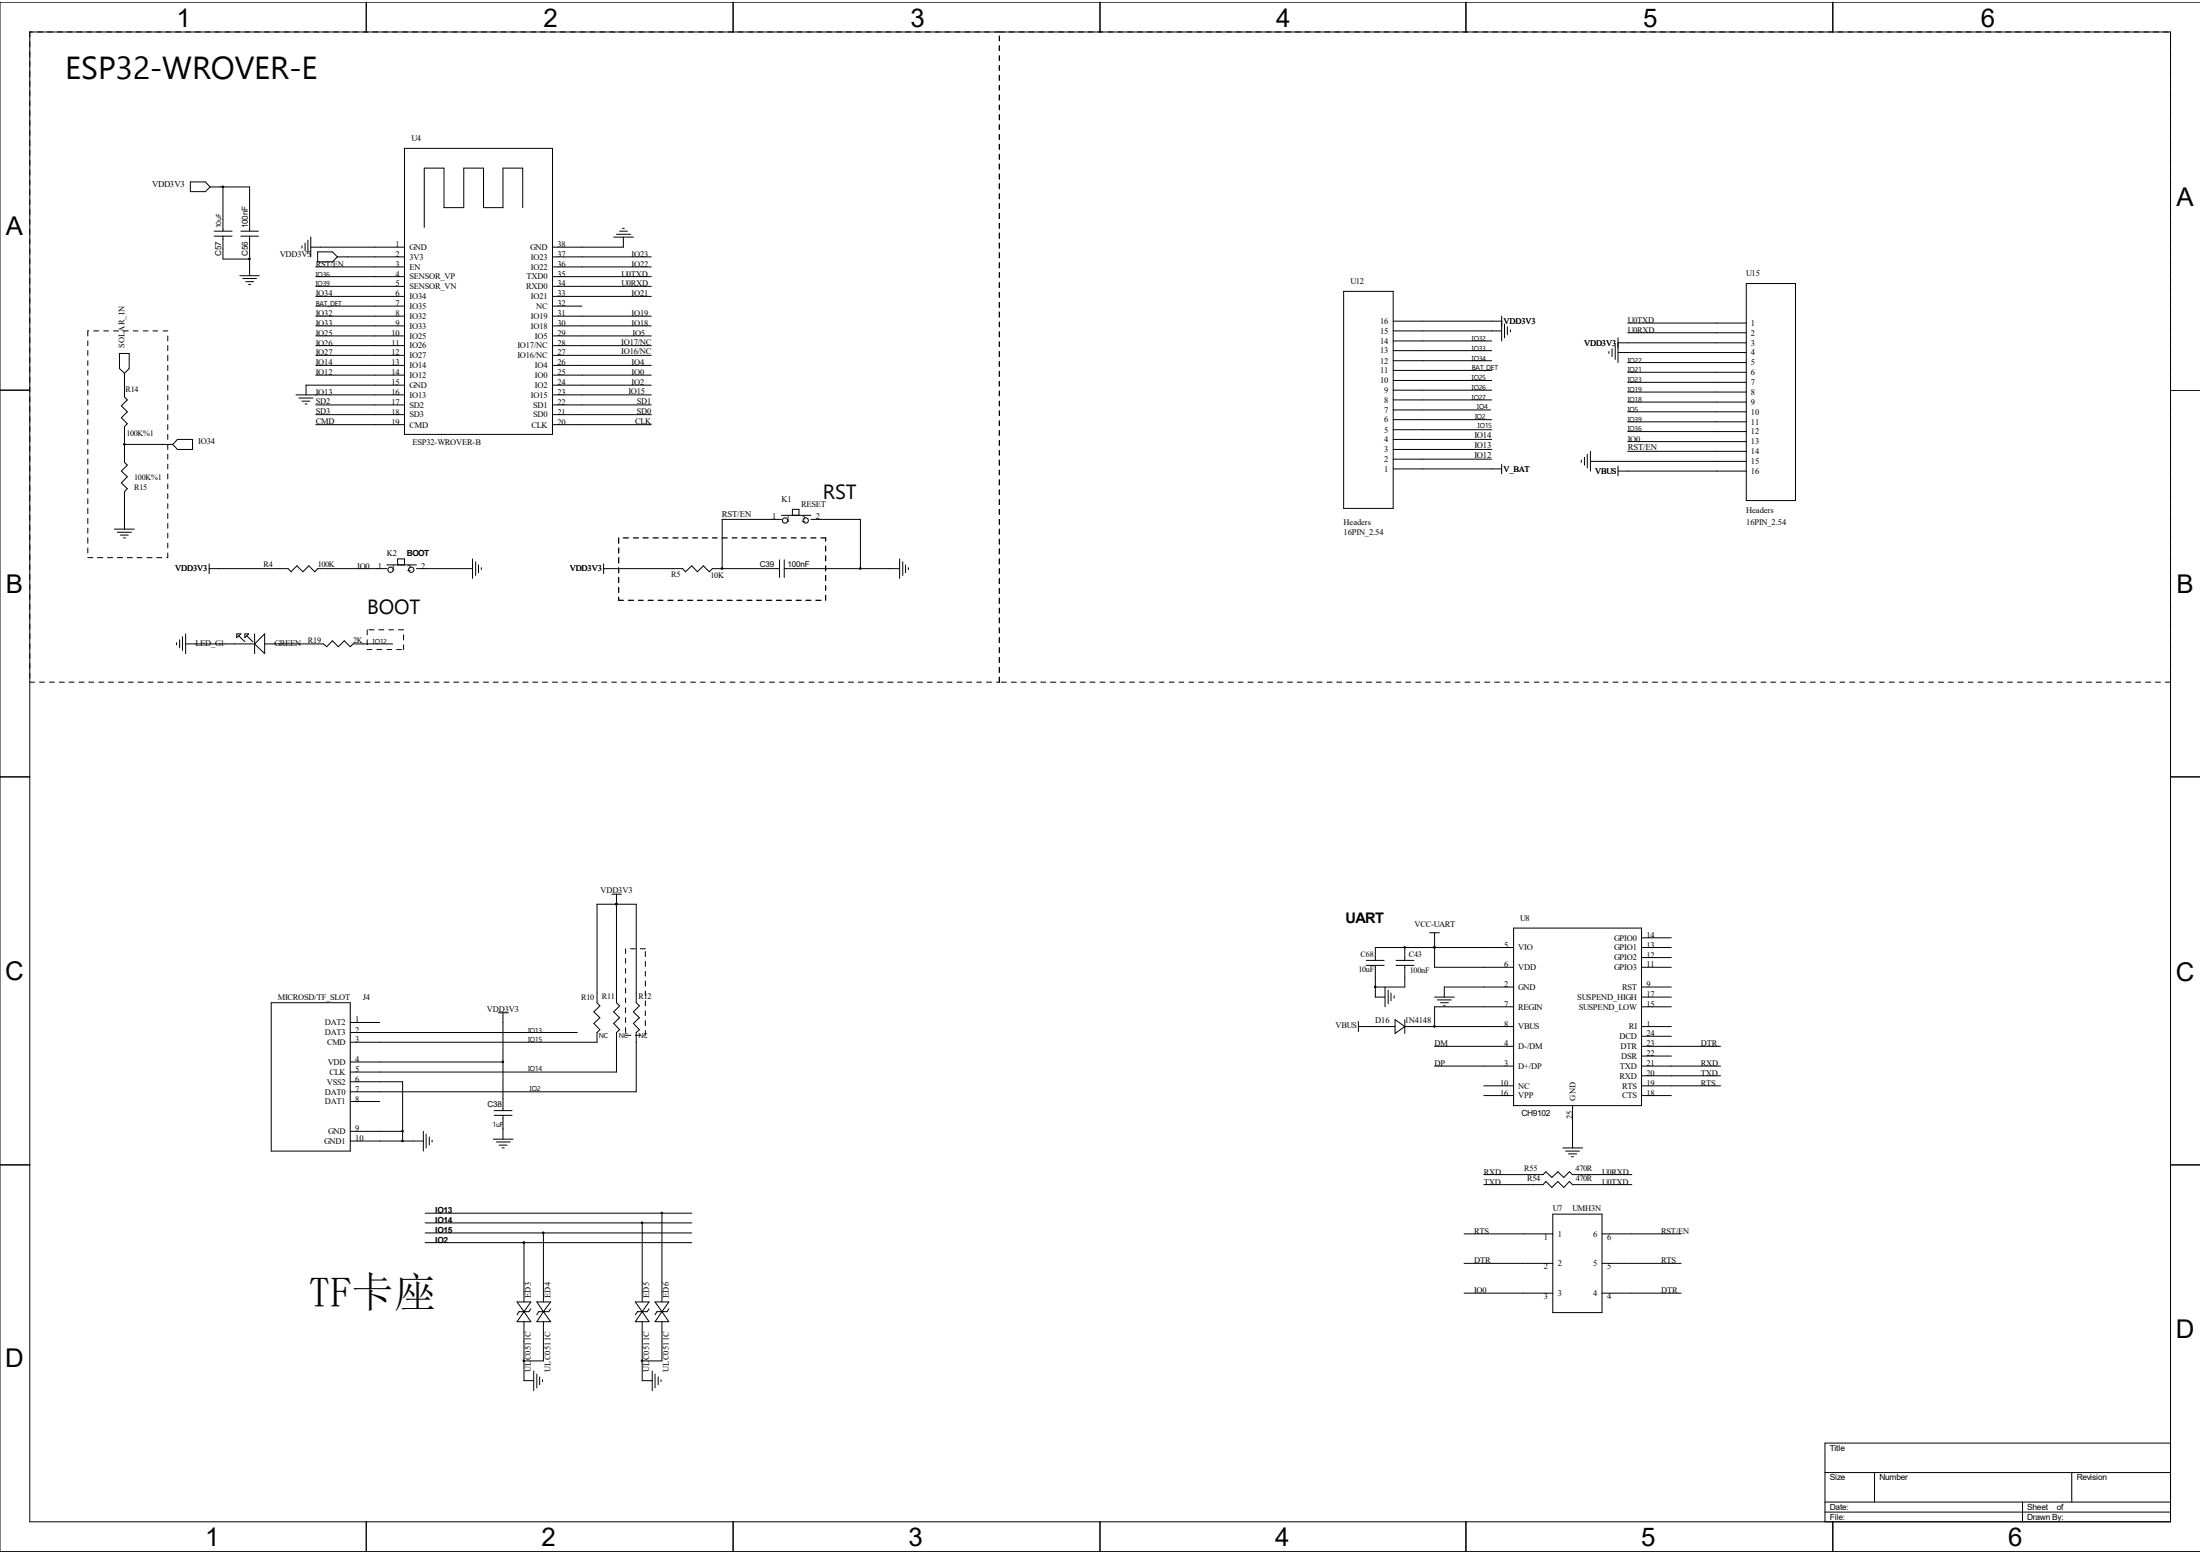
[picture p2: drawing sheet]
<svg xmlns="http://www.w3.org/2000/svg" width="297mm" height="210mm" viewBox="0 0 297 210" stroke-linecap="round" stroke-linejoin="round" font-family="sans-serif">
<g fill="none" stroke="#000" stroke-width=".14">
<path d="M4 4.3h289v201.1h-289zM49.4 .3v4M99 .3v4M134.9 4.9v.6M134.9 6.2v.6M134.9 7.5v.7M134.9 8.8v.7M134.9 10.2v.6M134.9 11.5v.6M134.9 12.8v.7M134.9 14.2v.6M134.9 15.5v.7"/>
<path d="M134.9 16.8v.7M134.9 18.2v.6M134.9 19.5v.7M148.5 .3v4M197.9 .3v4M247.4 .3v4M297 .3h-297v209.1h297M25.7 24.6h2l.7 .6-.7 .7h-2zM28.4 25.2h5.3v6M28.9 31.9h2.4M28.9 31.2h2.4M30.1 25.2h.1"/>
<path d="M30.1 25.2v6M30.1 31.9v3.1h3.6M32.4 37.2h2.6M32.5 31.9h2.4M32.5 31.2h2.4M32.8 37.6h1.8M33.2 38h1M33.6 38.4h.2M33.7 31.9v5.3M40.8 33.2v.3M41.2 32.8v1.1M41.6 32.4v1.8"/>
<path d="M42 33.4h12.6M42 32v2.7M42.6 36h12M42.6 37.3h12M42.6 38.7h12M42.9 34h2l.7 .7-.7 .6h-2zM45.6 34.7h9M54.6 20h20v38.6h-20zM70.6 28v-5.3h-2.7v5.3h-2.6v-5.3h-2.7v5.3h-2.7v-5.3h-2.6v8M74.6 34.7h13.3M74.6 36h13.3M74.6 37.3h13.3"/>
<path d="M74.6 38.7h13.3M82.8 32h2.7M83.2 31.6h1.9M83.7 31.2h1M84 30.8h.3M84.2 32v1.4h-9.6M134.9 20.8v.7M134.9 22.1v.7M134.9 23.5v.7M134.9 24.8v.7M134.9 26.2v.6M134.9 27.5v.7"/>
<path d="M134.9 28.8v.7M134.9 30.1v.7M134.9 31.5v.7M134.9 32.8v.7M134.9 34.1v.7M134.9 35.5v.7M134.9 36.8v.7M134.9 38.1v.7M134.9 39.5v.6M181.4 39.3h6.7v29.3h-6.7zM235.8 38.3h6.6v29.3h-6.6zM0 52.7h4"/>
<path d="M11.9 46v.7M11.9 47.3v.7M11.9 48.7v.6M11.9 50v.6M11.9 51.4v.6M11.9 52.7v.6M11.9 54v.7M11.9 55.3v.7M11.9 56.6v.7M11.9 58v.6M11.9 59.3v.7M12 44.7h-.1v.6"/>
<path d="M12.7 44.7h.6M14 44.7h.6M15.3 44.7h.7M16.1 47.7h1.3v2l-.6 .7-.7-.7zM16.7 44.7h.6M16.8 50.4v3.2l.4 .4-.8 .8 .8 .8-.8 .8 .8 .8-.4 .4v4.8l.4 .4-.8 .8 .8 .7-.8 .9 .8 .8-.4 .4v5M16.8 60h6.5M18 44.7h.6M19.3 44.7h.7M20.7 44.7h.6M22 44.7h.6M22.6 45.3v.7"/>
<path d="M22.6 46.7v.6M22.6 48v.7M22.6 49.3v.7M22.6 50.6v.8M22.6 52v.7M22.6 53.3v.7M22.6 54.7v.6M22.6 56v.6M22.6 57.3v.7M22.6 58.6v.7M22.6 60v.7M24 59.3h2v1.4h-2l-.7-.7z"/>
<path d="M40 53.3h14.6M40.3 53.7h1.9M40.8 54.1h1M41.2 54.5h.2M42.6 40h12M42.6 41.3h12M42.6 42.7h12M42.6 44h12M42.6 45.3h12M42.6 46.7h12M42.6 48h12M42.6 49.3h12"/>
<path d="M42.6 50.6h12M42.6 54.7h12M42.6 56h12M42.6 57.3h12M54.6 52h-13.3v1.3M74.6 40h13.3M74.6 41.3h4M74.6 42.7h13.3M74.6 44h13.3M74.6 45.3h13.3M74.6 46.7h13.3M74.6 48h13.3"/>
<path d="M74.6 49.3h13.3M74.6 50.6h13.3M74.6 52h13.3M74.6 53.3h13.3M74.6 54.7h13.3M74.6 56h13.3M74.6 57.3h13.3M134.9 40.8v.7M134.9 42.1v.7M134.9 43.5v.6M134.9 44.8v.7M134.9 46.1v.7"/>
<path d="M134.9 47.5v.6M134.9 48.8v.6M134.9 50.1v.7M134.9 51.5v.6M134.9 52.8v.6M134.9 54.1v.7M134.9 55.5v.6M134.9 56.8v.6M134.9 58.1v.7M134.9 59.4v.7M188.1 52.7h13.3M188.1 44.7h14.6"/>
<path d="M188.1 59.3h13.3M188.1 58h13.3M188.1 56.6h13.3M188.1 55.3h13.2M188.1 54h13.3M188.1 51.4h13.3M188.1 50h13.3M188.1 48.7h13.3M188.1 47.3h13.3M188.1 46h13.3M188.1 43.3h14.6M202.7 42.7v3.3"/>
<path d="M203.1 43.7v1.9M203.5 44.1v1.1M203.9 44.5v.3M217.2 47.5v.2M217.6 47.1v1M218.1 46.7v1.8M218.4 46.3h17.4M218.4 47.6h17.4M218.4 45.6v3.3M219.8 43.6h16M219.8 44.9h16M219.8 48.9h16"/>
<path d="M219.8 50.2h16M219.8 51.6h16M219.8 52.9h16M219.8 54.3h16M219.8 55.6h16M219.8 56.9h16M219.8 58.3h16M219.8 59.6h16M293 52.7h4M11.9 60.7v.6M11.9 62v.7M11.9 63.3v.7"/>
<path d="M11.9 64.6v.7M11.9 66v.6M11.9 67.3v.7M11.9 68.6v.7M11.9 70v.7M11.9 71.3v.7M11.9 72.6v.7M11.9 74v.6M11.9 75.3h.6M13.2 75.3h.7M14.5 75.3h.7M15.5 71.4h2.6"/>
<path d="M15.8 75.3h.8M15.8 71.8h1.9M16.3 72.2h1M16.7 72.6h.2M17.2 75.3h.7M18.5 75.3h.7M19.9 75.3h.6M21.2 75.3h.6M22.6 74.6v.7h-.1M22.6 61.3v.7M22.6 62.7v.6M22.6 64v.6"/>
<path d="M22.6 65.3v.7M22.6 66.6v.7M22.6 68v.6M22.6 69.3v.7M22.6 70.7v.6M22.6 72v.6M22.6 73.3v.7M28.2 76.8h10.7l.4 .4 .8-.8 .8 .8 .8-.8 .8 .8 .4-.4h9.3M28.2 76.1v1.3M52.2 76.2h4M53.7 76.2v-.8h.9v.8M56.2 76.8h7.6"/>
<path d="M63.8 75.4v2.7M64.2 75.8v1.9M64.6 76.2v1.1M65 76.6v.3M81.5 76.8h10.7l.3 .4 .9-.8 .7 .8 .9-.8 .8 .8 .4-.4h9M81.5 76.1v1.3M97.5 76.8h.1M105.2 75.6v2.3M105.5 69.6h4M105.5 70.1h-8v6.7M105.9 76.8h15.6M105.9 75.6v2.3"/>
<path d="M107 69.6v-.9h.9v.9M109.5 70.1h6.7v6.7M121.5 75.4v2.7M121.9 75.8v1.9M122.3 76.2v1.1M122.6 76.6v.3M134.9 60.8v.6M134.9 62.1v.7M134.9 63.5v.6M134.9 64.8v.6M134.9 66.1v.7M134.9 67.4v.7"/>
<path d="M134.9 68.7v.7M134.9 70.1v.7M134.9 71.4v.7M134.9 72.8v.6M134.9 74.1v.7M134.9 75.4v.7M134.9 76.8v.6M134.9 78.1v.7M134.9 79.4v.7M188.1 63.3h14.6M188.1 62h13.3M188.1 60.7h13.3"/>
<path d="M202.7 62.7v1.3M213.5 62.1v.3M213.9 61.7v1.1M214.3 61.3v1.9M214.7 62.3h21.1M214.7 60.9v2.7M218.4 63.6h17.4M218.4 62.9v1.3M219.8 60.9h16M4 92.1h.7M5.3 92.1h.7M6.7 92.1h.6"/>
<path d="M8 92.1h.7M9.3 92.1h.7M10.7 92.1h.6M12 92.1h.7M13.3 92.1h.7M14.6 92.1h.7M16 92.1h.7M17.3 92.1h.7M18.6 92.1h.7M20 92.1h.7M21.3 92.1h.7M22.6 92.1h.7"/>
<path d="M23.8 86.7v.3M24 92.1h.6M24.3 86.4v1M24.6 85.9v1.9M25.1 86.9h9.3M25.1 85.6v2.6M25.3 92.1h.7M26.6 92.1h.7M28 92.1h.7M29.3 92.1h.7M30.6 92.1h.7M32 92.1h.6"/>
<path d="M32 85.6h.5l-.5 .5zM32.2 85.8l.9 .8M33.1 85.6h.5l-.5 .5zM33.3 92.1h.7M33.3 85.8l.8 .8M34.4 85.6v2.6M34.6 92.1h.7M35.7 85.6v2.6l-1.3-1.3zM35.7 86.9h8l.4 .4 .8-.8 .8 .8 .8-.8 .8 .8 .4-.4h5.3M36 92.1h.6M37.3 92.1h.7M38.7 92.1h.6"/>
<path d="M40 92.1h.6M41.3 92.1h.7M42.6 92.1h.7M44 92.1h.6M45.3 92.1h.6M46.7 92.1h.6M48 92.1h.6M49.3 92.1h.7M49.6 85v.7M49.6 86.4v.6M49.6 87.7h.6M49.8 85h.7"/>
<path d="M50.6 92.1h.7M50.9 87.7h.7M51.1 85h.7M51.9 92.1h.7M52.2 87.7h.7M52.5 85h.6M53.3 92.1h.6M53.6 87.7h.6M53.8 85h.7M54.5 85.7v.7M54.5 87v.7M54.6 92.1h.7"/>
<path d="M56 92.1h.6M57.3 92.1h.7M58.6 92.1h.7M59.9 92.1h.7M61.3 92.1h.6M62.6 92.1h.7M63.9 92.1h.7M65.3 92.1h.7M66.6 92.1h.7M67.9 92.1h.7M69.3 92.1h.6M70.6 92.1h.7"/>
<path d="M71.9 92.1h.7M73.2 92.1h.7M74.6 92.1h.7M75.9 92.1h.7M77.3 92.1h.6M78.6 92.1h.6M79.9 92.1h.7M81.2 92.1h.7M82.6 92.1h.6M83.9 92.1h.7M85.3 92.1h.6M86.6 92.1h.6"/>
<path d="M87.9 92.1h.7M89.2 92.1h.7M90.6 92.1h.6M91.9 92.1h.6M93.3 92.1h.6M94.6 92.1h.6M95.9 92.1h.7M97.2 92.1h.7M98.6 92.1h.6M99.9 92.1h.6M101.2 92.1h.7M102.6 92.1h.6"/>
<path d="M103.9 92.1h.7M105.2 92.1h.7M106.6 92.1h.6M107.9 92.1h.6M109.2 92.1h.7M110.5 92.1h.7M111.9 92.1h.7M113.2 92.1h.7M114.6 92.1h.6M115.9 92.1h.6M117.2 92.1h.7M118.5 92.1h.7"/>
<path d="M119.8 92.1h.8M121.2 92.1h.7M122.5 92.1h.7M123.9 92.1h.6M125.2 92.1h.7M126.5 92.1h.7M127.8 92.1h.7M129.2 92.1h.7M130.5 92.1h.7M131.9 92.1h.6M133.2 92.1h.7M134.9 91.4v.7h-.4"/>
<path d="M134.9 80.7v.7M134.9 82.1v.7M134.9 83.4v.7M134.9 84.8v.6M134.9 86.1v.6M134.9 87.4v.7M134.9 88.7v.7M134.9 90.1v.7M135.2 92.1h.6M136.5 92.1h.7M137.8 92.1h.7M139.2 92.1h.7"/>
<path d="M140.5 92.1h.7M141.8 92.1h.7M143.2 92.1h.6M144.5 92.1h.7M145.8 92.1h.7M147.2 92.1h.6M148.5 92.1h.7M149.9 92.1h.6M151.2 92.1h.6M152.5 92.1h.7M153.8 92.1h.7M155.2 92.1h.6"/>
<path d="M156.5 92.1h.6M157.9 92.1h.6M159.2 92.1h.6M160.5 92.1h.7M161.8 92.1h.7M163.2 92.1h.6M164.5 92.1h.6M165.8 92.1h.7M167.2 92.1h.6M168.5 92.1h.7M169.8 92.1h.7M171.2 92.1h.6"/>
<path d="M172.5 92.1h.6M173.8 92.1h.7M175.1 92.1h.7M176.5 92.1h.7M177.8 92.1h.7M179.2 92.1h.6M180.5 92.1h.6M181.8 92.1h.7M183.1 92.1h.7M184.4 92.1h.8M185.8 92.1h.7M187.1 92.1h.7"/>
<path d="M188.5 92.1h.6M189.8 92.1h.7M191.1 92.1h.7M192.4 92.1h.7M193.8 92.1h.7M195.1 92.1h.7M196.5 92.1h.6M197.8 92.1h.7M199.1 92.1h.7M200.4 92.1h.7M201.8 92.1h.6M203.1 92.1h.7"/>
<path d="M204.5 92.1h.6M205.8 92.1h.6M207.1 92.1h.7M208.4 92.1h.7M209.8 92.1h.6M211.1 92.1h.7M212.4 92.1h.7M213.8 92.1h.6M215.1 92.1h.7M216.5 92.1h.6M217.8 92.1h.6M219.1 92.1h.7"/>
<path d="M220.4 92.1h.7M221.7 92.1h.7M223.1 92.1h.7M224.4 92.1h.7M225.8 92.1h.6M227.1 92.1h.7M228.4 92.1h.7M229.7 92.1h.7M231.1 92.1h.7M232.4 92.1h.7M233.7 92.1h.7M235.1 92.1h.7"/>
<path d="M236.4 92.1h.7M237.7 92.1h.7M239.1 92.1h.6M240.4 92.1h.7M241.7 92.1h.7M243.1 92.1h.7M244.4 92.1h.7M245.7 92.1h.7M247.1 92.1h.6M248.4 92.1h.6M249.7 92.1h.7M251.1 92.1h.6"/>
<path d="M252.4 92.1h.7M253.7 92.1h.7M255.1 92.1h.6M256.4 92.1h.6M257.7 92.1h.7M259.1 92.1h.6M260.4 92.1h.6M261.7 92.1h.7M263.1 92.1h.6M264.4 92.1h.6M265.7 92.1h.7M267 92.1h.7"/>
<path d="M268.4 92.1h.6M269.7 92.1h.7M271 92.1h.7M272.4 92.1h.6M273.7 92.1h.7M275 92.1h.7M276.4 92.1h.6M277.7 92.1h.7M279 92.1h.7M280.4 92.1h.7M281.7 92.1h.7M283 92.1h.7"/>
<path d="M284.4 92.1h.6M285.7 92.1h.6M287 92.1h.7M288.3 92.1h.7M289.7 92.1h.7M291 92.1h.7M292.4 92.1h.6M0 104.9h4M293 104.9h4M36.6 135.3h10.7v20.1h-10.7zM47.3 139.4h30.6M47.3 138h4"/>
<path d="M67.3 136.7h1.3M67.9 136.7v13.2M82.6 120.7h1.3M83.2 122h.1M83.2 120.7v14.6l.5 .5-.9 .8 .9 .8-.9 .7 .9 .9-.5 .4v5.3h-35.9M84.5 128.1v.6M84.5 129.4v.6M84.5 130.7v.7M84.5 132v.7M84.5 133.3v.7M84.5 134.7v.6M84.5 136v.7"/>
<path d="M84.5 137.4v.6M84.5 138.7v.7M84.5 139.7h.6M85.1 128.1h.7M85.8 139.7h.6M86.4 128.1h.7M87.1 128.4v.7M87.1 129.8v.6M87.1 131.1v.6M87.1 132.4v.7M87.1 133.8v.6M87.1 135.1v.7"/>
<path d="M87.1 136.4v.7M87.1 137.8v.6M87.1 139.1v.6M183.4 138.6h4.9M183.4 137.9v1.3M184.4 129.6h2.5M184.4 130.3h2.5M185.7 130.3v4.3h1.3M187 133.2v2.7M187.4 133.6v1.9M187.8 134v1.1M188.2 134.4v.3"/>
<path d="M188.3 137.6l1.4 1-1.4 .9zM188.5 129.6h2.4M188.5 130.3h2.4M189.7 138.6h.1M189.7 127.9h.1M189.7 130.3v2.9h-4M189.7 138.6h14.6M189.7 127.9v1.7M189.7 137.6v1.9M193 125.9h1.3M193.7 127.9h.1M193.7 125.9v4.7h10.6"/>
<path d="M193.7 134.6h2.6M194.1 135h1.8M194.5 135.3h1M194.9 135.8h.2M204.3 125.3h17.3v23.9h-17.3zM204.3 127.9h-18.6v1.7M204.3 135.9h-10.6v2.7M204.3 133.2h-9.3v1.4M221.6 127.9h4M221.6 135.9h4M221.6 130.6h4M221.6 133.2h4"/>
<path d="M221.6 138.6h4M221.6 126.6h4M221.6 129.2h4M221.6 134.6h4M221.6 139.9h4M0 157.2h4M47.3 140.7h33.3v-1.3l.4-.4-.8-.9 .8-.7-.8-.8 .8-.8-.4-.5v-13.3h5.3v13.3l.4 .5-.8 .8 .8 .8-.8 .7 .8 .9-.4 .4v8h-38.6M47.3 143.3h20.6M47.3 146h7.1v8M47.3 148.7h4M47.3 152.7h7.1M47.3 154h9.8"/>
<path d="M57.1 152.7v2.7M57.5 153.1v1.8M58 153.5v1.1M58.3 153.9v.2M66.6 153.8h2.7M66.7 150.5h2.4M66.7 149.9h2.4M67 154.1h1.9M67.4 154.6h1.1M67.8 154.9h.3M67.9 150.5v3.3M193.7 141.2h10.6"/>
<path d="M193.7 143.9h10.6M200.3 159.9h8l.4-.4 .8 .8 .8-.8 .8 .8 .8-.8 .4 .4h8M200.3 147.9h4M200.3 146.6h4M200.3 158.5h8l.4-.3 .8 .7 .8-.7 .8 .7 .8-.7 .4 .3h8M211 154.9h2.7M211.4 155.4h1.8M211.8 155.7h1.1M212.2 156.1h.2M212.3 149.2v5.7M221.6 141.2h10.7M221.6 143.9h10.7"/>
<path d="M221.6 147.9h4M221.6 142.5h4M221.6 145.2h10.7M221.6 146.6h10.7M293 157.2h4M57.4 166.4h36M57.4 163.7h36M57.4 165.1h36M57.4 167.7h36M69.8 175.7h1.9l-1 1.3zM70.7 177h.1M70.7 177l1 1.4h-1.9z"/>
<path d="M70.7 167.7v8M70.7 178.4v8h1.4M71.7 176.7l-.3 .3h-1.3l-.3 .5M72.5 175.7h1.8l-.9 1.3zM73.4 177h.1M73.4 166.4v9.3M73.4 178.4v5.3h-2.7M73.4 177l.9 1.4h-1.8zM74.3 176.7l-.2 .3h-1.4l-.2 .5M85.8 175.7h1.8l-.9 1.3zM86.7 177h.1M86.7 177l.9 1.4h-1.8z"/>
<path d="M86.7 165.1v10.6M86.7 178.4v8h1.4M87.6 176.7l-.2 .3h-1.3l-.3 .5M88.4 175.7h1.9l-.9 1.3zM89.4 177h.1M89.4 177l.9 1.4h-1.9zM89.4 163.7v12M89.4 178.4v5.3h-2.7M90.3 176.7l-.3 .3h-1.3l-.3 .5M197.7 166.5h11.9M197.7 170.5h11.9M197.7 174.5h11.9"/>
<path d="M209.6 163.9h6.7v13.3h-6.7zM216.3 166.5h10.6M216.3 170.5h10.6M216.3 174.5h10.6M72.1 185v2.7M72.5 185.5v1.8M72.9 185.8v1.1M73.2 186.2v.3M88.1 185v2.7M88.4 185.5v1.8M88.9 185.8v1.1M89.2 186.2v.3"/>
<path d="M246.4 198.8h46.6M253.1 198.8v3.9M279.7 198.8v3.9M293 194.8h-46.6v10.6M49.4 205.4v4M99 205.4v4M148.5 205.4v4M197.9 205.4v4M246.4 204.1h46.6M246.4 202.7h46.6M247.4 205.4v4M273 202.7v2.7"/>
<circle cx="52.7" cy="76.9" r=".36"/>
<circle cx="55.5" cy="76.9" r=".36"/>
<circle cx="106" cy="70.3" r=".36"/>
<circle cx="108.8" cy="70.3" r=".36"/>
</g>
<g fill="none" stroke="#000" stroke-width=".17">
<path d="M83.5 72.6v.7M83.5 74v.6M83.5 75.3v.7M83.5 76.6v.7M83.5 77.9v.7M83.5 79.3v.7M84.2 72.6h.6M85.5 72.6h.7M86.8 72.6h.7M88.2 72.6h.7M89.5 72.6h.7M90.8 72.6h.7"/>
<path d="M92.2 72.6h.6M93.5 72.6h.6M94.8 72.6h.7M96.2 72.6h.6M97.5 72.6h.7M98.8 72.6h.7M100.2 72.6h.6M101.5 72.6h.7M102.8 72.6h.7M104.2 72.6h.6M105.5 72.6h.6M106.8 72.6h.7"/>
<path d="M108.2 72.6h.6M109.5 72.6h.7M110.8 72.6h.7v.4M111.5 73.7v.7M111.5 75v.7M111.5 76.4v.6M111.5 77.7v.7M111.5 79v.7M83.5 80.6v.4h.7M84.8 81h.7M86.2 81h.6M87.5 81h.7"/>
<path d="M88.9 81h.6M90.2 81h.6M91.5 81h.7M92.8 81h.7M94.1 81h.7M95.5 81h.7M96.8 81h.7M98.2 81h.6M99.5 81h.7M100.8 81h.7M102.2 81h.6M103.5 81h.7"/>
<path d="M104.8 81h.7M106.1 81h.7M107.5 81h.7M108.8 81h.7M110.2 81h.6M111.5 80.3v.7"/>
</g>
<g fill="#000" stroke="#000" stroke-width=".14">
<circle cx="30.1" cy="25.2" r=".11"/>
<circle cx="33.7" cy="34.9" r=".11"/>
<circle cx="16.8" cy="60" r=".11"/>
<circle cx="97.5" cy="76.7" r=".11"/>
<circle cx="116.1" cy="76.7" r=".11"/>
<circle cx="83.2" cy="122" r=".11"/>
<circle cx="185.7" cy="133.2" r=".11"/>
<circle cx="189.6" cy="127.9" r=".11"/>
<circle cx="193.7" cy="138.5" r=".11"/>
<circle cx="193.7" cy="127.9" r=".11"/>
<circle cx="54.3" cy="152.7" r=".11"/>
<circle cx="54.3" cy="154" r=".11"/>
<circle cx="67.9" cy="143.3" r=".11"/>
<circle cx="70.7" cy="167.7" r=".11"/>
<circle cx="73.3" cy="166.4" r=".11"/>
<circle cx="86.7" cy="165" r=".11"/>
<circle cx="89.3" cy="163.7" r=".11"/>
<circle cx="70.7" cy="183.7" r=".11"/>
<circle cx="86.7" cy="183.7" r=".11"/>
</g>
<text font-size="5.7" x="41.7" y="176.4">TF卡座</text>
<text font-size="4.3" x="8.8" y="10.7">ESP32-WROVER-E</text>
<g font-size="3.5">
<text x="23.8" y="3.6">1</text>
<text x="73.4" y="3.6">2</text>
<text x="122.9" y="3.6">3</text>
<text x="172.3" y="3.6">4</text>
<text x="221.8" y="3.6">5</text>
<text x="267.4" y="3.6">6</text>
<text x="293.8" y="27.8">A</text>
<text x=".8" y="31.7">A</text>
<text x=".8" y="80.1">B</text>
<text x="293.8" y="80.1">B</text>
<text x=".7" y="132.2">C</text>
<text x="293.8" y="132.4">C</text>
<text x=".7" y="184.6">D</text>
<text x="293.8" y="180.6">D</text>
<text x="27.7" y="208.7">1</text>
<text x="73.1" y="208.7">2</text>
<text x="122.6" y="208.7">3</text>
<text x="172.2" y="208.7">4</text>
<text x="221.6" y="208.7">5</text>
<text x="271.1" y="208.7">6</text>
</g>
<g font-size="2.8">
<text x="111.1" y="67.3">RST</text>
<text x="49.6" y="82.9">BOOT</text>
</g>
<text font-size="2" x="181.7" y="124.5">UART</text>
<g font-size="1.2">
<text x="20.5" y="25.2">VDD3V3</text>
<text x="199.1" y="59.2">IO14</text>
<text x="199.1" y="60.5">IO13</text>
<text x="199.1" y="61.8">IO12</text>
<text x="219.8" y="60.8">RST/EN</text>
<text x="97.5" y="69.8">RST/EN</text>
</g>
<g font-size="1.1">
<text x="55.5" y="19.1">U4</text>
<text x="29.8" y="34.5" transform="rotate(-90 29.8 34.5)">C57</text>
<text x="33.4" y="34.5" transform="rotate(-90 33.4 34.5)">C56</text>
<text x="33.4" y="30.8" transform="rotate(-90 33.4 30.8)">100nF</text>
<text x="37.8" y="34.7">VDD3V3</text>
<text x="53.4" y="33.4">1</text>
<text x="53.4" y="34.7">2</text>
<text x="55.3" y="33.7">GND</text>
<text x="55.3" y="35.1">3V3</text>
<text x="71.6" y="33.7">GND</text>
<text x="71.7" y="35.1">IO23</text>
<text x="75.3" y="33.4">38</text>
<text x="75.3" y="34.7">37</text>
<text x="85.3" y="34.7">IO23</text>
<text x="42.6" y="40">IO34</text>
<text x="42.6" y="36">RST/EN</text>
<text x="53.4" y="36">3</text>
<text x="53.4" y="37.3">4</text>
<text x="53.4" y="38.7">5</text>
<text x="53.4" y="40">6</text>
<text x="53.4" y="41.3">7</text>
<text x="55.3" y="36.4">EN</text>
<text x="55.3" y="37.7">SENSOR_VP</text>
<text x="55.3" y="39">SENSOR_VN</text>
<text x="55.3" y="40.4">IO34</text>
<text x="55.3" y="41.7">IO35</text>
<text x="71" y="39">RXD0</text>
<text x="71.1" y="37.7">TXD0</text>
<text x="71.7" y="36.4">IO22</text>
<text x="71.7" y="40.4">IO21</text>
<text x="72.4" y="41.7">NC</text>
<text x="75.3" y="36">36</text>
<text x="75.3" y="37.3">35</text>
<text x="75.3" y="38.7">34</text>
<text x="75.3" y="40">33</text>
<text x="75.3" y="41.3">32</text>
<text x="83.9" y="38.7">U0RXD</text>
<text x="83.9" y="37.3">U0TXD</text>
<text x="85.3" y="40">IO21</text>
<text x="85.3" y="36">IO22</text>
<text x="182.3" y="38.4">U12</text>
<text x="235.8" y="37.2">U15</text>
<text x="16.8" y="46.9" transform="rotate(-90 16.8 46.9)">SOLAR_IN</text>
<text x="42.6" y="42.7">IO32</text>
<text x="42.6" y="44">IO33</text>
<text x="42.6" y="46.7">IO26</text>
<text x="42.6" y="48">IO27</text>
<text x="42.6" y="45.3">IO25</text>
<text x="52.8" y="45.3">10</text>
<text x="52.8" y="46.7">11</text>
<text x="52.8" y="48">12</text>
<text x="53.4" y="42.7">8</text>
<text x="53.4" y="44">9</text>
<text x="55.3" y="43.1">IO32</text>
<text x="55.3" y="44.4">IO33</text>
<text x="55.3" y="45.7">IO25</text>
<text x="55.3" y="47">IO26</text>
<text x="69.8" y="47">IO17/NC</text>
<text x="71.7" y="43.1">IO19</text>
<text x="71.7" y="44.4">IO18</text>
<text x="72.2" y="45.7">IO5</text>
<text x="75.3" y="42.7">31</text>
<text x="75.3" y="44">30</text>
<text x="75.3" y="45.3">29</text>
<text x="75.3" y="46.7">28</text>
<text x="75.3" y="48">27</text>
<text x="83.9" y="46.5">IO17/NC</text>
<text x="83.9" y="47.8">IO16/NC</text>
<text x="85.3" y="44">IO18</text>
<text x="85.3" y="42.7">IO19</text>
<text x="85.4" y="45.3">IO5</text>
<text x="186.3" y="47.7">13</text>
<text x="186.3" y="46.4">14</text>
<text x="186.3" y="45">15</text>
<text x="186.3" y="43.7">16</text>
<text x="203" y="43.7">VDD3V3</text>
<text x="213.9" y="46.7">VDD3V3</text>
<text x="219.8" y="43.6">U0TXD</text>
<text x="219.8" y="44.9">U0RXD</text>
<text x="236.4" y="44">1</text>
<text x="236.4" y="45.3">2</text>
<text x="236.4" y="46.7">3</text>
<text x="236.4" y="48">4</text>
<text x="16.9" y="53">R14</text>
<text x="42.6" y="53.3">IO13</text>
<text x="42.6" y="49.3">IO14</text>
<text x="42.6" y="50.6">IO12</text>
<text x="52.8" y="49.3">13</text>
<text x="52.8" y="50.6">14</text>
<text x="52.8" y="52">15</text>
<text x="52.8" y="53.3">16</text>
<text x="55.3" y="48.3">IO27</text>
<text x="55.3" y="49.7">IO14</text>
<text x="55.3" y="51">IO12</text>
<text x="55.3" y="52.4">GND</text>
<text x="55.3" y="53.7">IO13</text>
<text x="69.8" y="48.3">IO16/NC</text>
<text x="71.7" y="53.7">IO15</text>
<text x="72.2" y="49.7">IO4</text>
<text x="72.2" y="51">IO0</text>
<text x="72.2" y="52.4">IO2</text>
<text x="75.3" y="49.3">26</text>
<text x="75.3" y="50.6">25</text>
<text x="75.3" y="52">24</text>
<text x="75.3" y="53.3">23</text>
<text x="84.8" y="53.2">IO15</text>
<text x="85.3" y="52">IO2</text>
<text x="85.3" y="49.3">IO4</text>
<text x="85.3" y="50.6">IO0</text>
<text x="186.3" y="51.7">10</text>
<text x="186.3" y="50.4">11</text>
<text x="186.3" y="49.1">12</text>
<text x="186.9" y="53">9</text>
<text x="236.4" y="49.3">5</text>
<text x="236.4" y="50.6">6</text>
<text x="236.4" y="52">7</text>
<text x="236.4" y="53.3">8</text>
<text x="17.1" y="58.8">100K%1</text>
<text x="26.8" y="60">IO34</text>
<text x="42.6" y="54.5">SD2</text>
<text x="42.6" y="55.8">SD3</text>
<text x="42.6" y="57.2">CMD</text>
<text x="52.8" y="54.7">17</text>
<text x="52.8" y="56">18</text>
<text x="52.8" y="57.3">19</text>
<text x="55.3" y="55">SD2</text>
<text x="55.3" y="56.3">SD3</text>
<text x="55.3" y="57.7">CMD</text>
<text x="71.8" y="57.7">CLK</text>
<text x="72" y="55">SD1</text>
<text x="72" y="56.3">SD0</text>
<text x="75.3" y="54.7">22</text>
<text x="75.3" y="56">21</text>
<text x="75.3" y="57.3">20</text>
<text x="85.8" y="57.2">CLK</text>
<text x="86" y="54.5">SD1</text>
<text x="86" y="55.8">SD0</text>
<text x="186.9" y="59.7">4</text>
<text x="186.9" y="58.4">5</text>
<text x="186.9" y="57">6</text>
<text x="186.9" y="55.7">7</text>
<text x="186.9" y="54.4">8</text>
<text x="219.8" y="59.6">IO0</text>
<text x="236.4" y="54.7">9</text>
<text x="236.4" y="56">10</text>
<text x="236.4" y="57.3">11</text>
<text x="236.4" y="58.6">12</text>
<text x="236.4" y="60">13</text>
<text x="18.1" y="64.8">100K%1</text>
<text x="55.7" y="60.1">ESP32-WROVER-B</text>
<text x="186.9" y="63.7">1</text>
<text x="186.9" y="62.4">2</text>
<text x="186.9" y="61">3</text>
<text x="203" y="63.7">V_BAT</text>
<text x="215.3" y="64">VBUS</text>
<text x="236.4" y="61.3">14</text>
<text x="236.4" y="62.7">15</text>
<text x="236.4" y="64">16</text>
<text x="18.1" y="66.2">R15</text>
<text x="104.3" y="70.1">1</text>
<text x="105.5" y="67.7">K1</text>
<text x="106.1" y="70.5">1</text>
<text x="108.2" y="68.4">RESET</text>
<text x="108.2" y="70.5">2</text>
<text x="110.2" y="70.1">2</text>
<text x="181.4" y="70.9">Headers</text>
<text x="235.8" y="70.9">16PIN_2.54</text>
<text x="235.8" y="69.3">Headers</text>
<text x="23.7" y="77.1">VDD3V3</text>
<text x="35.6" y="76.5">R4</text>
<text x="42.9" y="76.5">100K</text>
<text x="48.2" y="76.8">IO0</text>
<text x="51" y="76.8">1</text>
<text x="52.2" y="75">K2</text>
<text x="52.9" y="77.1">1</text>
<text x="54.9" y="75">BOOT</text>
<text x="55" y="77.1">2</text>
<text x="56.9" y="76.8">2</text>
<text x="76.9" y="77.1">VDD3V3</text>
<text x="90.6" y="77.9">R5</text>
<text x="102.6" y="76.5">C39</text>
<text x="106.3" y="76.5">100nF</text>
<text x="181.4" y="72.2">16PIN_2.54</text>
<text x="95.9" y="78.1">10K</text>
<text x="26.4" y="87.2">LED_G1</text>
<text x="37" y="87.2">GREEN</text>
<text x="41.6" y="86.7">R19</text>
<text x="47.7" y="86.7">2K</text>
<text x="81.1" y="120.6">VDD3V3</text>
<text x="191" y="125.2">VCC-UART</text>
<text x="205.2" y="124.3">U8</text>
<text x="183.4" y="131.1">10uF</text>
<text x="183.7" y="129.2">C68</text>
<text x="190.2" y="129.2">C43</text>
<text x="190.3" y="131.3">100nF</text>
<text x="203.1" y="127.9">5</text>
<text x="203.1" y="130.6">6</text>
<text x="205" y="128.3">VIO</text>
<text x="205" y="130.9">VDD</text>
<text x="217.9" y="127">GPIO0</text>
<text x="217.9" y="128.3">GPIO1</text>
<text x="217.9" y="129.6">GPIO2</text>
<text x="217.9" y="130.9">GPIO3</text>
<text x="222.3" y="126.6">14</text>
<text x="222.3" y="127.9">13</text>
<text x="222.3" y="129.2">12</text>
<text x="222.3" y="130.6">11</text>
<text x="37.5" y="135">MICROSD/TF_SLOT</text>
<text x="49" y="135">J4</text>
<text x="65.7" y="136.6">VDD3V3</text>
<text x="78.4" y="135">R10</text>
<text x="81.2" y="134.9">R11</text>
<text x="86.2" y="134.9">R12</text>
<text x="203.1" y="135.9">7</text>
<text x="203.1" y="133.2">2</text>
<text x="205" y="136.3">REGIN</text>
<text x="205" y="133.6">GND</text>
<text x="212.9" y="135">SUSPEND_HIGH</text>
<text x="213.1" y="136.3">SUSPEND_LOW</text>
<text x="219" y="133.6">RST</text>
<text x="222.3" y="133.2">9</text>
<text x="222.3" y="134.6">17</text>
<text x="222.3" y="135.9">15</text>
<text x="43.9" y="139.7">DAT3</text>
<text x="43.9" y="138.4">DAT2</text>
<text x="44.2" y="141.1">CMD</text>
<text x="44.2" y="143.7">VDD</text>
<text x="48" y="139.4">2</text>
<text x="48" y="140.7">3</text>
<text x="48" y="143.3">4</text>
<text x="48" y="138">1</text>
<text x="180.3" y="138.8">VBUS</text>
<text x="185.7" y="138.1">D16</text>
<text x="189.7" y="138.1">1N4148</text>
<text x="193.7" y="143.9">DP</text>
<text x="193.7" y="141.2">DM</text>
<text x="203.1" y="138.6">8</text>
<text x="203.1" y="141.2">4</text>
<text x="203.1" y="143.9">3</text>
<text x="205" y="138.9">VBUS</text>
<text x="205" y="141.6">D-/DM</text>
<text x="218.7" y="140.3">DCD</text>
<text x="218.8" y="141.6">DTR</text>
<text x="218.9" y="142.9">DSR</text>
<text x="219.9" y="138.9">RI</text>
<text x="222.3" y="138.6">1</text>
<text x="222.3" y="139.9">24</text>
<text x="222.3" y="141.2">23</text>
<text x="222.3" y="142.5">22</text>
<text x="222.3" y="143.9">21</text>
<text x="229.6" y="141.2">DTR</text>
<text x="229.6" y="143.9">RXD</text>
<text x="43.9" y="147.7">DAT0</text>
<text x="43.9" y="149.1">DAT1</text>
<text x="44.1" y="146.4">VSS2</text>
<text x="44.5" y="145.1">CLK</text>
<text x="48" y="144.7">5</text>
<text x="48" y="146">6</text>
<text x="48" y="147.4">7</text>
<text x="48" y="148.7">8</text>
<text x="65.8" y="149.5">C38</text>
<text x="202.5" y="147.9">16</text>
<text x="202.5" y="146.6">10</text>
<text x="205" y="144.3">D+/DP</text>
<text x="205" y="148.3">VPP</text>
<text x="205" y="146.9">NC</text>
<text x="212.7" y="148.5" transform="rotate(-90 212.7 148.5)">GND</text>
<text x="218.7" y="145.6">RXD</text>
<text x="218.7" y="144.3">TXD</text>
<text x="219" y="146.9">RTS</text>
<text x="219" y="148.3">CTS</text>
<text x="222.3" y="145.2">20</text>
<text x="222.3" y="146.6">19</text>
<text x="222.3" y="147.9">18</text>
<text x="229.6" y="146.6">RTS</text>
<text x="229.6" y="145.2">TXD</text>
<text x="43.8" y="154.4">GND1</text>
<text x="44.3" y="153.1">GND</text>
<text x="48" y="152.7">9</text>
<text x="48" y="154">10</text>
<text x="205.4" y="150.7">CH9102</text>
<text x="212.3" y="151.1" transform="rotate(-90 212.3 151.1)">25</text>
<text x="200.3" y="159.9">TXD</text>
<text x="200.3" y="158.5">RXD</text>
<text x="205.8" y="158.1">R55</text>
<text x="206.2" y="159.4">R54</text>
<text x="212.7" y="158.1">470R</text>
<text x="212.7" y="159.4">470R</text>
<text x="216.3" y="158.5">U0RXD</text>
<text x="216.3" y="159.9">U0TXD</text>
<text x="58.8" y="166.4">IO15</text>
<text x="58.8" y="163.7">IO13</text>
<text x="58.8" y="165.1">IO14</text>
<text x="58.8" y="167.7">IO2</text>
<text x="199" y="166.5">RTS</text>
<text x="208.4" y="167.3">1</text>
<text x="209.6" y="163.4">U7</text>
<text x="210.3" y="166.9">1</text>
<text x="212.3" y="163.4">UMH3N</text>
<text x="215.1" y="166.9">6</text>
<text x="217" y="167.3">6</text>
<text x="224.3" y="166.5">RST/EN</text>
<text x="199" y="170.5">DTR</text>
<text x="208.4" y="171.3">2</text>
<text x="210.3" y="170.9">2</text>
<text x="215.1" y="170.9">5</text>
<text x="217" y="171.3">5</text>
<text x="224.3" y="170.5">RTS</text>
<text x="71.7" y="175.2" transform="rotate(-90 71.7 175.2)">ED3</text>
<text x="74.3" y="175.2" transform="rotate(-90 74.3 175.2)">ED4</text>
<text x="87.6" y="175.2" transform="rotate(-90 87.6 175.2)">ED5</text>
<text x="90.3" y="175.2" transform="rotate(-90 90.3 175.2)">ED6</text>
<text x="199" y="174.5">IO0</text>
<text x="208.4" y="175.3">3</text>
<text x="210.3" y="174.9">3</text>
<text x="215.1" y="174.9">4</text>
<text x="217" y="175.3">4</text>
<text x="224.3" y="174.5">DTR</text>
<text x="71.7" y="185.2" transform="rotate(-90 71.7 185.2)">ULC0511C</text>
<text x="74.3" y="185.2" transform="rotate(-90 74.3 185.2)">ULC0511C</text>
<text x="87.6" y="185.2" transform="rotate(-90 87.6 185.2)">ULC0511C</text>
<text x="90.3" y="185.2" transform="rotate(-90 90.3 185.2)">ULC0511C</text>
<text x="247.1" y="195.8">Title</text>
<text x="247.1" y="203.8">Date:</text>
<text x="247.1" y="199.8">Size</text>
<text x="253.7" y="199.8">Number</text>
<text x="273.7" y="203.8">Sheet</text>
<text x="277.7" y="203.8">of</text>
<text x="280.4" y="199.8">Revision</text>
<text x="247.1" y="205.1">File:</text>
<text x="273.7" y="205.1">Drawn By:</text>
</g>
<g font-size="1">
<text x="29.8" y="30.8" transform="rotate(-90 29.8 30.8)">10uF</text>
<text x="42.6" y="37.3">IO36</text>
<text x="42.6" y="38.7">IO39</text>
<text x="42.6" y="41.3">BAT_DET</text>
<text x="198.7" y="46">IO32</text>
<text x="198.7" y="47.3">IO33</text>
<text x="198.7" y="48.7">IO34</text>
<text x="198.7" y="50">BAT_DET</text>
<text x="198.7" y="51.4">IO25</text>
<text x="198.7" y="52.7">IO26</text>
<text x="198.7" y="54">IO27</text>
<text x="219.8" y="48.9">IO22</text>
<text x="219.8" y="50.2">IO21</text>
<text x="219.8" y="51.6">IO23</text>
<text x="219.8" y="52.9">IO19</text>
<text x="199.1" y="56.5">IO2</text>
<text x="199.4" y="55.2">IO4</text>
<text x="199.5" y="57.8">IO15</text>
<text x="219.8" y="54.3">IO18</text>
<text x="219.8" y="55.6">IO5</text>
<text x="219.8" y="56.9">IO39</text>
<text x="219.8" y="58.1">IO36</text>
<text x="50.3" y="86.9">IO12</text>
<text x="71.3" y="139.4">IO13</text>
<text x="71.3" y="140.7">IO15</text>
<text x="80.9" y="140.1">NC</text>
<text x="83.5" y="140.1">NC</text>
<text x="86.2" y="140.1">NC</text>
<text x="71.3" y="144.6">IO14</text>
<text x="71.5" y="147.2">IO2</text>
<text x="66.5" y="152.1">1uF</text>
</g>
</svg>
